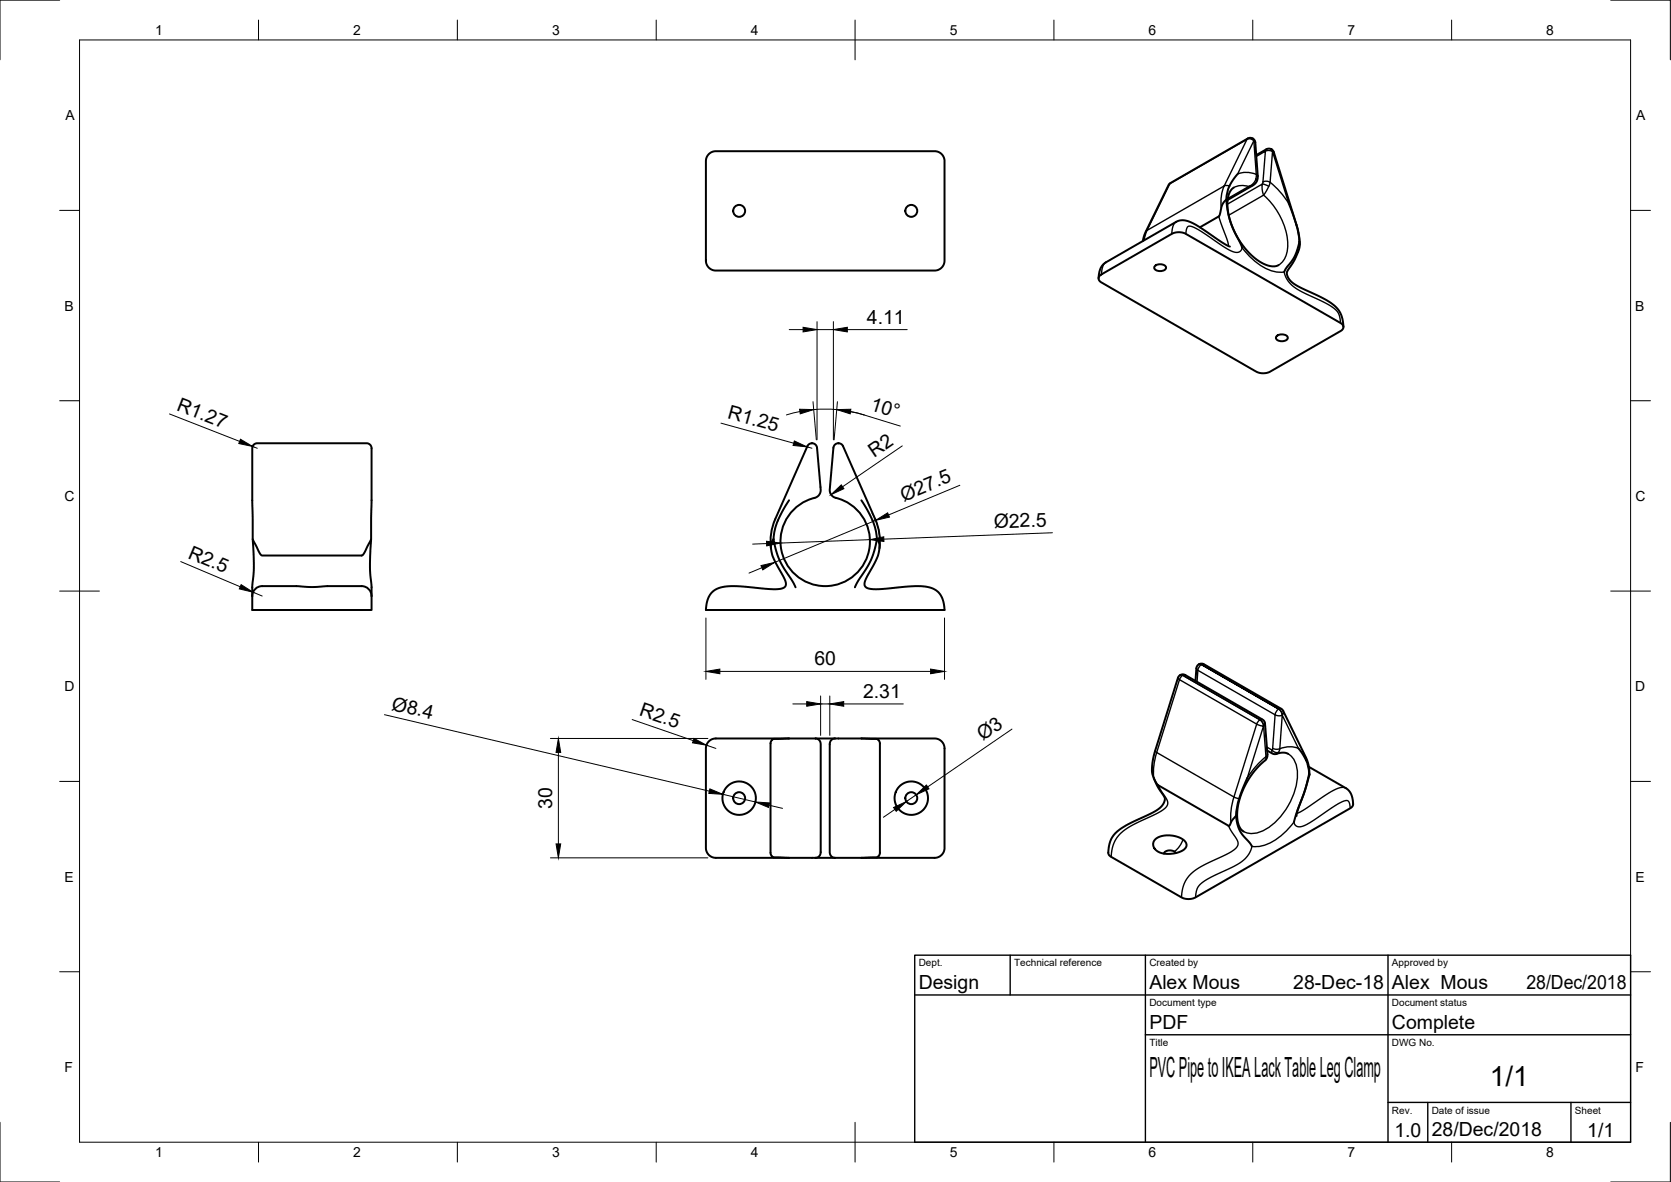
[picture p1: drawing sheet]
<svg xmlns="http://www.w3.org/2000/svg" width="420mm" height="297mm" viewBox="0 0 420 297" stroke-linecap="round" stroke-linejoin="round" font-family="sans-serif">
<!-- layer: Visible -->
<g fill="none" stroke="#000" stroke-width=".5">
<path d="M178.2 38.7l.8-.5 1-.2h55l1.1 .2 1 .9 .4 1.3v25.1l-.2 1.1-1 1-1.2 .4h-55.1l-1.1-.2-1-1-.4-1.2v-25.2l.2-.9zM319.7 37.5l-1.1-.1-2.7 1.6M319.7 37.5h.1M319.7 37.5l.6 .7 5.8 18.5 .5 2.5 .2 2.3M308.3 50.2l.4 3 .7 2.6 2.9 6.5M308.3 50.2l-1 1.3-.8 2.8-4.8 2.8M308.7 50.2l6.4-3.7 1-1.1 .1-1.1-.6-8.6-.3-.6-.5-.4-1.1 .1-19.6 11.4-6.1 12.2-.6 2.2M310.2 47.1l-.7 .7-.5 1.1-.3 1.5v1.7l.7 3.7 1.7 3.8 2.4 3.4 2.9 2.5 1.4 .8 1.4 .5 1.2 .1 1.1-.3M311.2 43.7l-1.4 1.9a8.8 8.8 0 0 0-1.5 4.6M324 51.1l2.1 6 .6 3.7M276.6 69.2l18.1-10.5 1.2-.3h1.4l.9 .4 38.9 22.4 .6 .5 .1 .7-.7 .8-17.8 10.2-1.2 .4-1.4-.1-.9-.3-38.9-22.5-.7-.8zM290.4 66.9a1.96 1.96 0 0 1 2.8 .2 1.29 1.29 0 0 1-1.7 1 .9 .9 0 0 1-1-.2 .9 .9 0 0 1-.1-1z"/>
<path d="M309.3 62l-1.9-1-7.3-4.8-1.9-.8h-1.6l-18.8 10.7-.6 .6-.5 .9-.5 2.3M326.7 60.8l-1.1 3.6-2.7 3.9M326.7 60.8l.1 1.1-.4 1.4-1.1 2.3-1.7 2.8 .3 1.3 .7 1 1.2 .9 7.1 3.5 2.7 1.8 1 1 .6 1.2 .4 1.3 .2 1.8M321 84.5a1.96 1.96 0 0 1 2.8 .3 1.29 1.29 0 0 1-1.7 .9 .9 .9 0 0 1-1-.2 .9 .9 0 0 1-.1-1zM204.2 111.4h.1M204.2 111.4a1.25 1.25 0 0 0-1.2 .7l-8.1 18.4a13.7 13.7 0 0 0-1 7.3M204.2 111.4a1.25 1.25 0 0 1 1.2 1.1l1 10.7-.4 1.1-.9 .7a11.3 11.3 0 0 0-6.7 17.5 11.3 11.3 0 0 0 18.6-.4 11.3 11.3 0 0 0-7.3-17.1l-.8-.8-.3-1 1-10.7a1.28 1.28 0 0 1 1-1.1 1.28 1.28 0 0 1 1.4 .7l8.1 18.4a13.7 13.7 0 0 1 1 7.3M63.5 135.5l1.8 3.4 .6 .7h25.1l.6-.7 1.7-3.4M194.5 135.5l.6 2.8 .9 2.4 4 6.9M194.5 135.5l-.5 .7-.2 .8 .3 2.2 .8 2 2.5 4.6 .2 1-.3 .7-.8 .4-1.5 .2-10-.8-2.2 .1-1.8 .3-1.5 .7-1 1.2-.7 1.6-.3 2.1h60l-.3-2.1-.7-1.6-1.1-1.2-1.5-.7-1.7-.3-2.1-.1-10 .8-1.6-.2-.9-.4-.2-.7 .2-1 2.4-4.6 .9-1.9 .3-2.3-.2-.7-.5-.8M198.4 125.7l-1.9 3.3a16.3 16.3 0 0 0-2 6.5M216.6 125.7l1.9 3.3a16.3 16.3 0 0 1 2 6.5"/>
<path d="M220.5 135.5l-.7 3-.8 2.3-4 6.8M63.4 149.8a2.5 2.5 0 0 1 2.5-2.5h8.7l3.8 .2 3.9-.2h8.6a2.5 2.5 0 0 1 2.5 2.5M63.4 149.8v-2.5l.4-5.1-.3-6.7-.1-22.9 .4-.8 .9-.4h27.5l.5 .1 .5 .4 .2 .8v13.2l-.4 16.6 .4 4.8v2.5M63.4 149.8v3.5h30v-3.5M300.6 171.1l.3-3.6 .7-.6 .9-.1 19.8 11.4 6.2 12.5 .6 1.8 .2 2.1M198.4 185.6l-3.9 .1-.5 .4-.3 .7 .1 27.8 .2 .4 .5 .5 3.9 .1M198.4 185.6h-18.7l-.8 .2-.8 .6-.4 .8-.2 .9v25l.5 1.5 .8 .7 1.1 .3h18.5M198.4 185.6h6.6M205 185.6h5M205 185.6l1 .4 .4 1v27.2l-.4 1-1 .4M210 185.6h6.6M210 185.6l-1 .4-.4 1v27.2l.4 1 1 .4"/>
<path d="M216.6 185.6l3.9 .1 .5 .4 .2 .5v27.7l-.2 .7-.5 .5-3.9 .1M216.6 185.6h18.7l.9 .3 .7 .5 .4 .8 .2 .9v25l-.5 1.5-.8 .7-1.1 .3h-18.5M313.6 195.5l-1.5 3.7a20.1 20.1 0 0 0-1.3 5.8M318.6 188.6l1.7 .9 2.2-.4 1.4 .3M326.5 188.1l1.3 1.8a9.4 9.4 0 0 1 1.4 4.5M329.1 192.7l9.8 5.8 .7 .9 .4 1 .2 1.7-.3 .7-39.3 22.7-1.5 .4h-1l-1-.4-17.7-10.2-.7-.7 .1-1.7 .4-1.5 .6-1.3 .9-1 2.8-1.9 7.1-3.4 1.1-.8 .8-.9 .4-1-.1-.7-1.7-2.7-1-2.2M329.2 194.4l-1.1 4.3-2.8 7.9M329.2 194.4v.3l-.8 3.2-2.1 5.6-.3 1.6M198.4 215.6h6.6M205 215.6h5M210 215.6h6.6M290.5 211l.8-.6 1.1-.4 1.4-.1 1.4 .2 1.4 .4 1 .6 .6 .8 .1 .7-.6 .9-1.5 .7-2 .4-1.8-.1-1.4-.6-.8-.9-.2-1.1z"/>
<path d="M295.6 214.4a1.85 1.85 0 0 0-2.9 .1M310.8 205l.3 2.2 .7 1.6 3 3.9M310.8 205l-1.1 1.3-.5 1.1-.3 .1-17.7-10.2-1.2-2-.3-1.1v-1.2l.6-3.7 5.9-19 .3-.4 .5-.3h1l19.4 11.2 .6 .7 .7 8-.1 .8-.4 .7-2.5 2.5-1.9 2.6-1.6 3.1-.9 3.2-.2 2.2 .1 1.9 .6 1.5 .9 .9"/>
<circle cx="185.9" cy="53" r="1.5"/>
<circle cx="229.1" cy="53" r="1.5"/>
<circle cx="185.9" cy="200.6" r="4.2"/>
<circle cx="185.9" cy="200.6" r="1.5"/>
<circle cx="229.1" cy="200.6" r="4.2"/>
<circle cx="229.1" cy="200.6" r="1.5"/>
</g>
<!-- layer: Visible Narrow -->
<g fill="none" stroke="#000" stroke-width=".35">
<path d="M313.7 34.8l-19.6 11.4-5.7 11.7M315 34.8l.3 .6M315.3 35.4h.1M315.6 35.8l-.3-.4 .6 8.4M315.9 39.3l2.3-1.3-.6 7.7M318.4 37.5l-.2 .5 .9-.2 .9 .3-.3-.6 .3 .6 .3 .1M320 38.1l4 13a21.1 21.1 0 0 0-4.6-5.3zM288.4 57.9l-.7 2.5M288.4 57.9l-.3 .3M294.3 46l-.5 .5M295.7 55.8l-.7 1-.4 2M298.2 58.8l.4-1.7 .4-.3 .6 .1 2.2 1.1 7.6 5 1.1 .4h.9l.6-.4 .3-.7 .9 1.1a12.9 12.9 0 0 0 8.8 5l.9-.1 .4 1.2 .6 1.1 1.9 1.8 7.6 3.8 2.2 1.4 1 1.4 .5 2.2"/>
<path d="M306.5 54.4l2.1 6 .3 1.4M307.8 46.7l-19.4 11.2M307.8 46.7l.6-.1 .7 .2M307.8 46.7a10.3 10.3 0 0 0-.7 5.6M308.6 51.3l8.8-5.1v1.4l.3 1.4-8.8 5.1M310.2 47.1l1.8-.5 2 .3-5.3 3M315.8 45l.3 .3M315.8 45l-.7 1.1-1.1 .8 1-.3M315.9 43.8l-.1 1.2M315.9 43.8l.3 .4M315.9 43.8l-2.2-.5-1.3 .1-1.2 .3 4.1-8.3-.7-.4-.8-.1-.3 .1-5.7 11.7M317.6 45.7l-.2 .5 1.6 .6"/>
<path d="M317.6 45.7l1.1-.1 .7 .2M319.4 45.8l-.4 1.2-1.2 1.9a18.6 18.6 0 0 1 6 13 5.6 5.6 0 0 1-2.3 4.7M325.9 56.5h.1M278.1 65.9l-.8 1-.3 2.1M296.7 169.7h.7zM297.4 169.7l19.4 11.2M297.4 169.7l-.8 1.1-.4-.4M298 169.6l-.6 .1M300.8 167.9l.4 .6-.2 2.8M301.2 168.5l19.4 11.1-.6 8.5M301.4 166.9l.7 .1M301.5 166.9l.6 .1"/>
<path d="M302.1 167l19.4 11.2zM302.1 167l-.7 .8-.2 .7M302.7 166.9l-.6 .1M321.2 178.4l.3-.2 .2 .1 .6 1a.52 .52 0 0 1-.1 .6 .52 .52 0 0 1-.7 0l-.9-.3zM322.1 178.1l-.6 .1 .7 .6 .2 .9 .3-.5-.1-.5M322.4 179.7l4.1 8.4-1.2-.4h-1.3l-2.2 .5zM290.5 188.7l.3 .4M290.8 189.1l19.5 11.2M290.8 189.1a15.7 15.7 0 0 0-.7 6.4M291.2 197.3l2.3 3.8 .1 .8-.2 .7-1.7 1.4-7 3.4-2.8 1.9-1.1 1.2-.7 1.4-.5 1.6-.2 1.8M316.8 180.9l.6 .7 .3 .9M316.8 180.9l-.8 1.1-19.4-11.2-5.8 18.3"/>
<path d="M316.8 180.9h.1M317.4 180.8l-.6 .1M317.7 182.4v.1M318.1 181.8l-.4 .6 .6 7.8M318.2 190.9l-.2 .3M318.3 190.2l-.1 .7M318.3 190.2a20.8 20.8 0 0 0-4.7 5.3l4.1-13-1.7-.5-5.7 18.3M318.4 190.7l-.2 .2M318.5 187.7l1.4 .8v.8M318.7 189.5l-.4 .7M320 188.1l-.1 .3a1.21 1.21 0 0 0 1.6 .7M320 188.1l.7 .2 1.1-.1"/>
<path d="M321.8 188.2l-.3 .8-.5 .4M323.9 189.4a5.6 5.6 0 0 1 2.3 5.2 17.2 17.2 0 0 1-8.9 14.3 5.2 5.2 0 0 1-4.6 0M328.4 190.4v.6M338.4 198.1l-1.3-.2-1.7 .7-7.5 4.9-1.8 .9M297.4 211l-.8 1.6-1.3 1.4M308.9 207.5l2.3 3.8 .1 .8-.3 .7-1.6 1.4-7 3.3-2.8 1.9-1.1 1.3-.7 1.3-.5 1.7-.2 1.8M310.3 200.3l1.3 .4M310.3 200.3a15.7 15.7 0 0 0-.8 6.4M325.3 206.6a13.5 13.5 0 0 1-9.6 6.2l-.9-.1-.4 1.2-.6 1.1-1.9 1.8-7.6 3.8-2.2 1.4-1.1 1.3-.4 2.2M339.5 203.1l-.4-1.7-.3-.2h-.6l-2.2 1.1-6 4-2.1 1.2-.9 .3-.8-.1-.5-.4-.4-.7"/>
</g>
<!-- layer: Border -->
<g fill="none" stroke="#000" stroke-width=".25">
<path d="M15 0h-15v15M20 10h390v277h-390zM65 5v5M115 5v5M165 5v5M215 5v10M265 5v5M315 5v5M365 5v5M405 0h15v15M15 52.9h5M410 52.9h5"/>
<path d="M15 100.7h5M410 100.7h5M15 148.5h10M405 148.5h10M15 196.4h5M410 196.4h5M15 244.2h5M410 244.2h5M0 282v15h15M65 287v5M115 287v5M165 287v5"/>
<path d="M215 282v10M265 287v5M315 287v5M365 287v5M420 282v15h-15"/>
</g>
<!-- layer: TitleBlock -->
<path d="M230 240h180v47h-180zM230 250h180M254 240v10M288 240v47M349 240v47M288 260h122M349 277h61M359 277v10M395 277v10" fill="none" stroke="#000" stroke-width=".35"/>
<!-- layer: Dimensions -->
<g fill="none" stroke="#000" stroke-width=".25">
<path d="M198.4 82.8h3.5M205.4 80.8v29.7M205.4 82.8h4.2M209.6 80.8v29.7M213.1 82.8h15M42.6 104l17.7 6.9M63.5 112.2l1.2 .5M181.3 106.3l18.3 5.1M201.1 103.4l-3.4 .9M202.9 112.3l1.3 .3M204.4 100.9l.9 9.6M204.6 102.9a33.2 33.2 0 0 1 12.7 1.4"/>
<path d="M210.6 100.9l-.9 9.6M213.9 103.4l3.4 .9M217.3 104.3l9.1 2.8M226.9 112.1l-15 10.2M192.8 136.6l-3.5 .1M218.7 135.6l-22.4 .9M219.3 129a13.7 13.7 0 0 1 1.9 6.8M220.2 130.8l-25.4 10.5M241.4 121.9l-18 7.5M264.6 133.9l-42.4 1.6M45.4 141.1l15 6.4M63.6 148.8l2.3 1"/>
<path d="M177.5 155.3v15.4M191.6 142.7l-3.3 1.3M237.5 155.3v15.4M96.7 179.6l81.7 19.2M181 168.7h53M199.3 176.9h3.5M206.3 174.9v9.9M206.3 176.9h2.3M208.6 174.9v9.9M212.1 176.9h15M138.4 185.6h39.6M140.4 189.1v23"/>
<path d="M159 180.8l15.3 5.3M177.6 187.3l2.4 .8M181.8 199.6l8.1 1.9M230.4 199.7l-2.5 1.7M254.5 183.2l-21.2 14.6M138.4 215.6h39.6M193.3 202.3l3.5 .8M225 203.4l-2.9 2"/>
</g>
<g fill="#000" stroke="#000" stroke-width=".25">
<path d="M201.9 82.2l3.5 .6-3.5 .6zM209.6 82.8l3.5-.6v1.2zM60.5 110.4l3 1.8-3.5-.7zM199.7 110.8l3.2 1.5-3.5-.4zM201 102.8l3.6 .1-3.4 1.1zM210.4 102.9l3.5-.1-.1 1.2zM192.7 136l3.6 .5-3.5 .7zM209 124.3l2.5-2.5 .7 1zM218.7 135.6l3.5-.7 .1 1.2zM220.2 130.8l3-1.9 .4 1.1zM60.6 146.9l3 1.9-3.4-.8zM191.3 142.1l3.5-.8-3 1.9z"/>
<path d="M177.5 168.7l3.5-.6v1.2zM202.8 176.3l3.5 .6-3.5 .6zM208.6 176.9l3.5-.6v1.2zM234 168.1l3.5 .6-3.5 .6zM140.4 185.6l.6 3.5h-1.2zM174.5 185.6l3.1 1.7-3.5-.6zM178.5 198.2l3.3 1.4-3.6-.2zM230.4 199.7l2.5-2.4 .7 .9zM139.8 212.1h1.2l-.6 3.5zM189.9 201.5l3.6 .3-.3 1.1zM224.7 202.9l3.2-1.5-2.6 2.5z"/>
</g>
<g font-size="7">
<text x="289" y="270.5">PVC Pipe to IKEA Lack Table Leg Clamp</text>
<text x="374.6" y="272.9">1/1</text>
</g>
<g font-size="4.9">
<text x="218" y="81.3">4.11</text>
<text x="44.2" y="103" transform="rotate(21 44.2 103)">R1.27</text>
<text x="182.8" y="105.1" transform="rotate(15 182.8 105.1)">R1.25</text>
<text x="218.6" y="103.1" transform="rotate(17 218.6 103.1)">10°</text>
<text x="219.8" y="115" transform="rotate(-34 219.8 115)">R2</text>
<text x="227.2" y="126.1" transform="rotate(-23 227.2 126.1)">Ø27.5</text>
<text x="250" y="132.8" transform="rotate(-2 250 132.8)">Ø22.5</text>
<text x="47.1" y="140.1" transform="rotate(23 47.1 140.1)">R2.5</text>
<text x="204.8" y="167.2">60</text>
<text x="98.3" y="178.3" transform="rotate(13 98.3 178.3)">Ø8.4</text>
<text x="160.5" y="179.7" transform="rotate(19 160.5 179.7)">R2.5</text>
<text x="217" y="175.3">2.31</text>
<text x="247.1" y="186.3" transform="rotate(-34 247.1 186.3)">Ø3</text>
<text x="138.8" y="203.3" transform="rotate(-90 138.8 203.3)">30</text>
<text x="231" y="248.5">Design</text>
<text x="289" y="248.5">Alex Mous</text>
<text x="325.2" y="248.5">28-Dec-18</text>
<text x="350" y="248.5">Alex Mous</text>
<text x="383.8" y="248.5">28/Dec/2018</text>
<text x="289" y="258.5">PDF</text>
<text x="350" y="258.5">Complete</text>
<text x="350.6" y="285.7">1.0</text>
<text x="360" y="285.5">28/Dec/2018</text>
<text x="399.1" y="285.7">1/1</text>
</g>
<g font-size="3.5">
<text x="39" y="8.8">1</text>
<text x="88.8" y="8.8">2</text>
<text x="138.8" y="8.8">3</text>
<text x="188.7" y="8.8">4</text>
<text x="238.8" y="8.8">5</text>
<text x="288.7" y="8.8">6</text>
<text x="338.8" y="8.8">7</text>
<text x="388.8" y="8.8">8</text>
<text x="16.4" y="30.2">A</text>
<text x="411.4" y="30.2">A</text>
<text x="16.2" y="78">B</text>
<text x="411.2" y="78">B</text>
<text x="16.2" y="125.9">C</text>
<text x="411.2" y="125.9">C</text>
<text x="16.2" y="173.7">D</text>
<text x="411.2" y="173.7">D</text>
<text x="16.2" y="221.5">E</text>
<text x="411.2" y="221.5">E</text>
<text x="16.2" y="269.4">F</text>
<text x="411.2" y="269.4">F</text>
<text x="39" y="290.8">1</text>
<text x="88.8" y="290.8">2</text>
<text x="138.8" y="290.8">3</text>
<text x="188.7" y="290.8">4</text>
<text x="238.8" y="290.8">5</text>
<text x="288.7" y="290.8">6</text>
<text x="338.8" y="290.8">7</text>
<text x="388.8" y="290.8">8</text>
</g>
<g font-size="2.5">
<text x="231" y="242.8">Dept.</text>
<text x="255" y="242.8">Technical reference</text>
<text x="289" y="242.8">Created by</text>
<text x="350" y="242.8">Approved by</text>
<text x="289" y="252.8">Document type</text>
<text x="350" y="252.8">Document status</text>
<text x="289" y="262.8">Title</text>
<text x="350" y="262.8">DWG No.</text>
<text x="350" y="279.8">Rev.</text>
<text x="360" y="279.8">Date of issue</text>
<text x="396" y="279.8">Sheet</text>
</g>
</svg>
